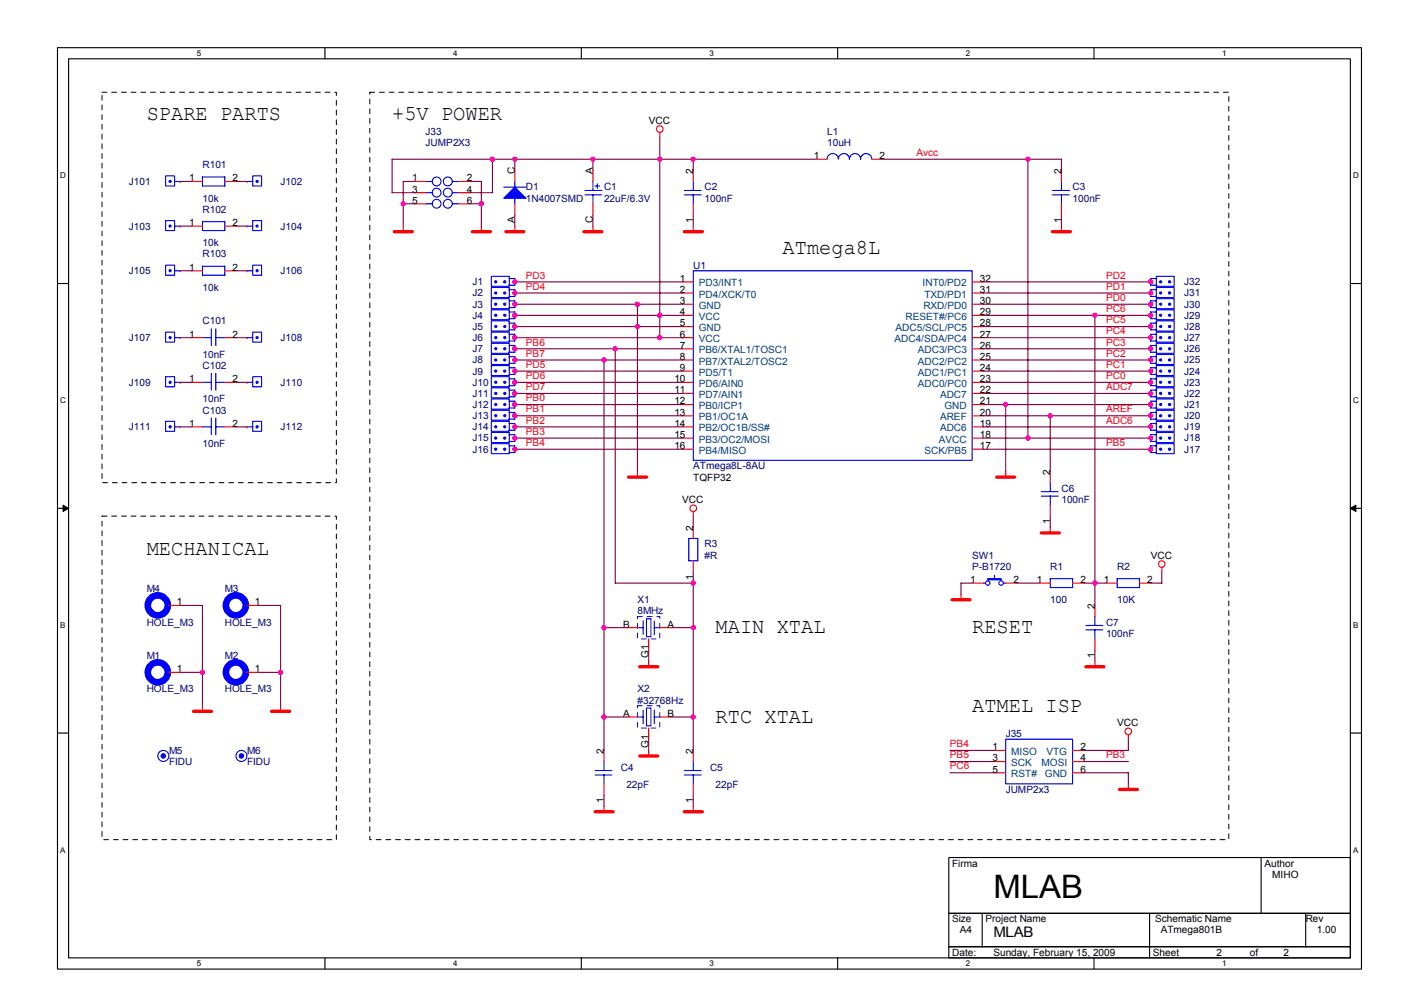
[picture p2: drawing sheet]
<svg xmlns="http://www.w3.org/2000/svg" width="297mm" height="210mm" viewBox="0 0 297 210" stroke-linecap="round" stroke-linejoin="round" font-family="sans-serif">
<path d="M12 10h273.2v193h-273.2zM14.4 12.3h268.5v188.4h-268.5z" fill="none" stroke="#000" stroke-width=".23"/>
<g fill="#fff">
<path d="M41.2 10.2h.9v1.9h-.9z"/>
<path d="M41.2 200.9h.9v1.9h-.9z"/>
</g>
<path d="M68.1 10v2.3M68.1 200.7v2.3" fill="none" stroke="#000" stroke-width=".23"/>
<g fill="#fff">
<path d="M94.9 10.2h.9v1.9h-.9z"/>
<path d="M94.9 200.9h.9v1.9h-.9z"/>
</g>
<path d="M121.8 10v2.3M121.8 200.7v2.3" fill="none" stroke="#000" stroke-width=".23"/>
<g fill="#fff">
<path d="M148.6 10.2h.9v1.9h-.9z"/>
<path d="M148.6 200.9h.9v1.9h-.9z"/>
</g>
<path d="M175.5 10v2.3M175.5 200.7v2.3" fill="none" stroke="#000" stroke-width=".23"/>
<g fill="#fff">
<path d="M202.3 10.2h.9v1.9h-.9z"/>
<path d="M202.3 200.9h.9v1.9h-.9z"/>
</g>
<path d="M229.2 10v2.3M229.2 200.7v2.3" fill="none" stroke="#000" stroke-width=".23"/>
<g fill="#fff">
<path d="M256 10.2h.9v1.9h-.9z"/>
<path d="M256 200.9h.9v1.9h-.9z"/>
<path d="M12.6 35.9h1.2v1.8h-1.2z"/>
<path d="M283.5 35.9h1.2v1.8h-1.2z"/>
<path d="M12.6 82.9h1.2v1.9h-1.2z"/>
<path d="M283.5 82.9h1.2v1.9h-1.2z"/>
</g>
<path d="M12 59.4h2.4M282.9 59.4h2.3" fill="none" stroke="#000" stroke-width=".23"/>
<g fill="#fff">
<path d="M12.6 130h1.2v1.9h-1.2z"/>
<path d="M283.5 130h1.1v1.9h-1.1z"/>
</g>
<path d="M12 106.5h2.4M282.9 106.5h2.3" fill="none" stroke="#000" stroke-width=".23"/>
<path d="M13.2 105.8l1.2 .7-1.2 .6zM282.9 106.5l1.1-.7v1.3z" fill="#000" stroke="#000" stroke-width=".21"/>
<g fill="#fff">
<path d="M12.6 177.1h1.2v1.9h-1.2z"/>
<path d="M283.4 177.1h1.2v1.9h-1.2z"/>
</g>
<path d="M12 153.6h2.4M282.9 153.6h2.3M198.8 179.6h84.1v11.7h-84.1zM264.2 179.6v11.7M198.8 191.3h84.1v7h-84.1zM198.8 198.3h84.1v2.4h-84.1zM205.8 191.3v7.1M240.8 191.3v9.4M273.5 191.3v7.1" fill="none" stroke="#000" stroke-width=".23"/>
<path d="M21.4 19.3h49.1v81.8h-49.1v-81.8M77.5 19.3h179.9v156.6h-179.9v-156.6M21.4 108.1h49.1v67.8h-49.1v-67.8" fill="none" stroke="#000" stroke-width=".21" stroke-dasharray="1 1 1 1 1 1 1 1"/>
<g fill="none" stroke="#f00" stroke-width=".23">
<path d="M37.7 38h.1M40.1 38h2.3M47.1 38h2.3M51.7 38h.1M86.8 38h2.4M96.2 38h2.3M107.8 35.7v2.3M124.2 35.7v2.3M138.2 27.7v1M145.2 35.7v2.3M170.9 33.4h2.4M182.6 33.4h2.4"/>
<path d="M222.4 35.7v2.3M37.7 47.4h.1M37.7 56.7h.1M40.1 47.4h2.3M40.1 56.7h2.3M47.1 47.4h2.3M47.1 56.7h2.3M51.7 47.4h.1M51.7 56.7h.1M84.5 47.4v1.2M86.8 40.4h2.4M86.8 42.7h2.4"/>
<path d="M96.2 40.4h2.3M96.2 42.7h2.3M100.8 47.4v1.2M107.8 59.1h.1M107.8 42.7v2.3M107.8 47.4v1.2M124.2 42.7v2.3M124.2 47.4v1.2M142.9 59.1h2.3M145.2 42.7v2.3M145.2 47.4v1.2M203.6 59.1h2.4"/>
<path d="M222.4 42.7v2.3M222.4 47.4v1.2M241 59.1h.1M37.7 70.7h.1M40.1 70.7h2.3M47.1 70.7h2.3M51.7 70.7h.1M107.8 61.4h.1M107.8 63.7h.1M107.8 66.1h.1M107.8 68.4h.1M107.8 70.7h.1"/>
<path d="M107.8 73.1h.1M107.8 75.4h.1M107.8 77.7h.1M142.9 66.1h2.3M142.9 63.7h2.3M142.9 61.4h2.3M142.9 68.4h2.3M142.9 73.1h2.3M142.9 75.4h2.3M142.9 77.7h2.3M142.9 70.7h2.3M203.6 66.1h2.4"/>
<path d="M203.6 63.7h2.4M203.6 61.4h2.4M203.6 68.4h2.4M203.6 73.1h2.4M203.6 75.4h2.4M203.6 77.7h2.4M203.6 70.7h2.4M241 77.7h.1M241 75.4h.1M241 73.1h.1M241 70.7h.1M241 68.4h.1"/>
<path d="M241 66.1h.1M241 63.7h.1M241 61.4h.1M37.7 80.1h.1M37.7 89.4h.1M40.1 80.1h2.3M40.1 89.4h2.3M47.1 80.1h2.3M47.1 89.4h2.3M51.7 80.1h.1M51.7 89.4h.1M107.8 80.1h.1"/>
<path d="M107.8 82.4h.1M107.8 84.8h.1M107.8 87.1h.1M107.8 89.4h.1M107.8 91.8h.1M107.8 94.1h.1M133.5 98.8v1.2M142.9 80.1h2.3M142.9 82.4h2.3M142.9 84.8h2.3M142.9 87.1h2.3M142.9 89.4h2.3"/>
<path d="M142.9 91.8h2.3M142.9 94.1h2.3M203.6 80.1h2.4M203.6 82.4h2.4M203.6 84.8h2.4M203.6 87.1h2.4M203.6 89.4h2.4M203.6 91.8h2.4M203.6 94.1h2.4M210.7 98.8v1.2M220 98.8v2.3M241 94.1h.1"/>
<path d="M241 91.8h.1M241 89.4h.1M241 87.1h.1M241 84.8h.1M241 82.4h.1M241 80.1h.1M145.2 107.2v.9M145.2 110.5v2.3M145.2 117.5v2.3M220 105.8v2.3M220 110.5v1.2M243.4 118.9v.9"/>
<path d="M35.4 126.8h2.3M51.7 126.8h2.4M131.2 131.5h2.3M135.9 133.8v2.4M135.9 138.5v1.2M138.2 131.5h2.4M201.3 124.5v1.2M203.6 122.2h2.4M210.7 122.2h2.3M217.7 122.2h2.3M224.7 122.2h2.3M229.4 126.8v2.4"/>
<path d="M229.4 133.8v2.4M229.4 138.5v1.2M231.7 122.2h2.3M238.7 122.2h2.3M35.4 140.8h2.3M42.4 147.8v1.2M51.7 140.8h2.4M58.8 147.8v1.2M126.5 157.2v2.3M131.2 150.2h2.3M135.9 152.5v2.4M135.9 157.2v1.2"/>
<path d="M138.2 150.2h2.4M145.2 157.2v2.3M208.3 157.2h2.4M208.3 159.5h2.4M224.7 157.2h2.3M224.7 159.5h2.3M236.4 153.9v1M126.5 164.2v2.3M126.5 168.9v1.2M145.2 164.2v2.3M145.2 168.9v1.2M208.3 161.9h2.4"/>
<path d="M224.7 161.9h2.3M236.4 164.2v1.2"/>
<circle cx="138.2" cy="27" r=".69"/>
<circle cx="145.2" cy="106.5" r=".7"/>
<circle cx="243.4" cy="118.2" r=".69"/>
<circle cx="236.4" cy="153.2" r=".69"/>
</g>
<g fill="none" stroke="#f00" stroke-width=".7">
<path d="M82.6 48.5h3.8M99 48.5h3.7M106 48.5h3.7M122.3 48.5h3.8M143.4 48.5h3.7M220.5 48.5h3.7M131.7 99.9h3.7M208.8 99.9h3.8M218.1 111.6h3.8M134 139.7h3.8M199.4 125.6h3.8M227.5 139.7h3.7"/>
<path d="M40.5 149h3.8M56.9 149h3.8M134 158.4h3.8M124.7 170.1h3.7M143.4 170.1h3.7M234.5 165.4h3.7"/>
</g>
<g fill="none" stroke="#00f" stroke-width=".23">
<path d="M34.7 36.9h1.9v2.1h-1.9zM36.6 38h1.1M47.1 39v-1.9h-4.7v1.9h4.7M51.7 38h1.3M52.9 36.9h1.9v2.1h-1.9zM89.1 38h1.4M94.7 38h1.5M105.5 39.2h4.7M107.8 38v1.2M122.6 39.9h3.5M124.2 38v1.9M124.6 39h1"/>
<path d="M125.1 38.5v1M143.4 39.9h3.5M145.2 38v1.9M173.3 33.3a1.17 1.17 0 0 1 1.1-1.1 1.17 1.17 0 0 1 1.2 1.1 1.16 1.16 0 0 1 1.2-1.1 1.16 1.16 0 0 1 1.1 1.1 1.16 1.16 0 0 1 1.2-1.1 1.16 1.16 0 0 1 1.2 1.1 1.17 1.17 0 0 1 1.1-1.1 1.17 1.17 0 0 1 1.2 1.1M220.5 39.9h3.5M222.4 38v1.9M34.7 46.2h1.9v2.1h-1.9zM34.7 55.5h1.9v2.2h-1.9zM36.6 47.4h1.1M36.6 56.7h1.1M42.4 46.4h4.7M42.4 46.4v1.9h4.7"/>
<path d="M47.1 57.7v-1.9h-4.7v1.9h4.7M47.1 46.4v1.9M51.7 47.4h1.3M51.7 56.7h1.3M52.9 46.2h1.9v2.1h-1.9zM52.9 55.5h1.9v2.2h-1.9zM89.1 40.4h1.4M89.1 42.7h1.4M94.7 40.4h1.5M94.7 42.7h1.5M102.9 57.9h3.8v2.1h-3.8zM106.7 58.4l1.1-.1v1.5h-1.1"/>
<path d="M107.8 41.5v1.2M122.6 40.8h3.5M124.2 40.8v1.9M143.4 40.8h3.5M145.2 56.7h58.4v39.7h-58.4zM145.2 40.8v1.9M220.5 40.8h3.5M222.4 40.8v1.9M242.2 57.9h3.8v2.1h-3.8zM242.2 58.4l-1.2-.1v1.5h1.2M34.7 69.6h1.9v2.1h-1.9zM34.7 78.9h1.9v2.1h-1.9z"/>
<path d="M36.6 70.7h1.1M42.4 70.7h1.9M44.3 68.9v3.5M44.3 78.2v3.5M45.2 70.7h1.9M45.2 68.9v3.5M45.2 78.2v3.5M51.7 70.7h1.3M52.9 69.6h1.9v2.1h-1.9zM52.9 78.9h1.9v2.1h-1.9zM102.9 60.2h3.8v2.1h-3.8zM102.9 62.6h3.8v2.1h-3.8z"/>
<path d="M102.9 64.9h3.8v2.1h-3.8zM102.9 67.2h3.8v2.1h-3.8zM102.9 69.6h3.8v2.1h-3.8zM102.9 71.9h3.8v2.1h-3.8zM102.9 74.3h3.8v2h-3.8zM102.9 76.6h3.8v2.1h-3.8zM102.9 78.9h3.8v2.1h-3.8zM106.7 65.4l1.1-.1v1.5h-1.1M106.7 70h1.1v1.4h-1.1M106.7 77h1.1v1.4h-1.1M106.7 60.7h1.1M106.7 63h1.1"/>
<path d="M106.7 67.7h1.1M106.7 72.4h1.1M106.7 74.7h1.1M106.7 79.4h1.1M107.8 60.7v1.4h-1.1M107.8 63v1.4h-1.1M107.8 67.7v1.4h-1.1M107.8 72.3v1.5h-1.1M107.8 74.7v1.4h-1.1M107.8 79.4v1.4h-1.1M241 60.7h1.2M241 60.7v1.4h1.2"/>
<path d="M241 63h1.2M241 63v1.4h1.2M241 67.7h1.2M241 67.7v1.4h1.2M241 72.4h1.2M241 72.3v1.5h1.2M241 74.7h1.2M241 74.7v1.4h1.2M241 79.4h1.2M241 79.4v1.4h1.2M242.2 78.9h3.8v2.1h-3.8zM242.2 76.6h3.8v2.1h-3.8z"/>
<path d="M242.2 74.3h3.8v2h-3.8zM242.2 71.9h3.8v2.1h-3.8zM242.2 69.6h3.8v2.1h-3.8zM242.2 67.2h3.8v2.1h-3.8zM242.2 64.9h3.8v2.1h-3.8zM242.2 62.6h3.8v2.1h-3.8zM242.2 60.2h3.8v2.1h-3.8zM242.2 65.4h-1.2v1.4h1.2M242.2 70h-1.2v1.4h1.2M242.2 77h-1.2v1.4h1.2M34.7 88.3h1.9v2.1h-1.9zM36.6 80.1h1.1"/>
<path d="M36.6 89.4h1.1M42.4 80.1h1.9M42.4 89.4h1.9M44.3 87.6v3.5M45.2 80.1h1.9M45.2 89.4h1.9M45.2 87.6v3.5M51.7 80.1h1.3M51.7 89.4h1.3M52.9 88.3h1.9v2.1h-1.9zM102.9 81.3h3.8v2.1h-3.8zM102.9 83.6h3.8v2.1h-3.8z"/>
<path d="M102.9 85.9h3.8v2.1h-3.8zM102.9 88.3h3.8v2.1h-3.8zM102.9 90.6h3.8v2.1h-3.8zM102.9 92.9h3.8v2.1h-3.8zM106.7 84.1l1.1-.1v1.5h-1.1M106.7 88.7h1.1v1.4h-1.1M106.7 81.7h1.1M106.7 86.4h1.1M106.7 91.1h1.1M106.7 93.4h1.1M107.8 81.7v1.4h-1.1M107.8 86.4v1.4h-1.1"/>
<path d="M107.8 91v1.5h-1.1M107.8 93.4v1.4h-1.1M241 81.7h1.2M241 81.7v1.4h1.2M241 86.4h1.2M241 86.4v1.4h1.2M241 91.1h1.2M241 91v1.5h1.2M241 93.4h1.2M241 93.4v1.4h1.2M242.2 92.9h3.8v2.1h-3.8zM242.2 90.6h3.8v2.1h-3.8z"/>
<path d="M242.2 88.3h3.8v2.1h-3.8zM242.2 85.9h3.8v2.1h-3.8zM242.2 83.6h3.8v2.1h-3.8zM242.2 81.3h3.8v2.1h-3.8zM242.2 84.1h-1.2v1.4h1.2M242.2 88.7h-1.2v1.4h1.2M146.2 112.8v4.7h-1.9M146.2 112.8h-1.9v4.7M218.1 103.9h3.6M218.1 103h3.6M220 101.1v1.9M220 103.9v1.9"/>
<path d="M35.2 126.8h.2M51.5 126.8h.2M133.5 131.5h1.2M134.7 130.1v2.8M135.4 129.6h1v3.8h-1zM137.1 131.5h1.1M137.1 130.1v2.8M206 122.2h.5M208.3 120.5v.7M210.2 122.2h.5M220 121.2h4.7M220 121.2v1.9h4.7"/>
<path d="M224.7 121.2v1.9M227.5 132h3.5M227.5 131h3.5M229.4 129.1v1.9M229.4 131.9v1.9M234 121.2h4.7M234 121.2v1.9h4.7v-1.9M35.2 140.8h.2M51.5 140.8h.2M126.5 159.5v1.9M133.5 150.2h1.2M134.7 148.8v2.8"/>
<path d="M135.4 148.3h1v3.8h-1zM137.1 148.8v2.8M137.1 150.2h1.1M145.2 159.5v1.9M210.7 154.9h14v9.3h-14zM124.7 162.3h3.5M124.7 161.4h3.5M126.5 162.3v1.9M143.4 162.3h3.5M143.4 161.4h3.5M145.2 162.3v1.9"/>
<circle cx="91.5" cy="38" r=".93"/>
<circle cx="93.8" cy="38" r=".93"/>
<circle cx="91.5" cy="42.7" r=".92"/>
<circle cx="91.5" cy="40.4" r=".92"/>
<circle cx="93.8" cy="42.7" r=".93"/>
<circle cx="93.8" cy="40.4" r=".93"/>
<circle cx="206.9" cy="122.1" r=".46"/>
<circle cx="209.7" cy="122.1" r=".46"/>
<circle cx="34.2" cy="158.4" r="1.16"/>
<circle cx="50.6" cy="158.4" r="1.15"/>
</g>
<g fill="#00f" stroke="#00f" stroke-width=".23">
<path d="M206.9 121.2h2.8v.3h-2.8z" fill-rule="evenodd"/>
<path d="M105.5 41.5l2.3-2.3 2.4 2.3z" fill-rule="evenodd"/>
<path d="M244.8 93.9h.4v.3h-.4z" fill-rule="evenodd"/>
<path d="M244.8 91.6h.4v.3h-.4z" fill-rule="evenodd"/>
<path d="M244.8 89.3h.4v.3h-.4z" fill-rule="evenodd"/>
<path d="M244.8 86.9h.4v.3h-.4z" fill-rule="evenodd"/>
<path d="M244.8 84.6h.4v.3h-.4z" fill-rule="evenodd"/>
<path d="M244.8 82.2h.4v.4h-.4z" fill-rule="evenodd"/>
<path d="M244.8 79.9h.4v.3h-.4z" fill-rule="evenodd"/>
<path d="M244.8 77.6h.4v.3h-.4z" fill-rule="evenodd"/>
<path d="M244.8 75.2h.4v.4h-.4z" fill-rule="evenodd"/>
<path d="M244.8 72.9h.4v.3h-.4z" fill-rule="evenodd"/>
<path d="M244.8 70.6h.4v.3h-.4z" fill-rule="evenodd"/>
<path d="M244.8 68.2h.4v.4h-.4z" fill-rule="evenodd"/>
<path d="M244.8 65.9h.4v.3h-.4z" fill-rule="evenodd"/>
<path d="M244.8 63.6h.4v.3h-.4z" fill-rule="evenodd"/>
<path d="M244.8 61.2h.4v.3h-.4z" fill-rule="evenodd"/>
<path d="M244.8 58.9h.4v.3h-.4z" fill-rule="evenodd"/>
<circle cx="35.6" cy="47.4" r=".22"/>
<circle cx="105.7" cy="61.4" r=".22"/>
<circle cx="103.9" cy="61.4" r=".22"/>
<circle cx="35.6" cy="56.7" r=".22"/>
<circle cx="105.7" cy="63.7" r=".22"/>
<circle cx="103.9" cy="63.7" r=".22"/>
<circle cx="53.9" cy="70.7" r=".22"/>
<circle cx="53.9" cy="80.1" r=".22"/>
<circle cx="105.7" cy="66.1" r=".22"/>
<circle cx="103.9" cy="66.1" r=".22"/>
<circle cx="53.9" cy="89.4" r=".22"/>
<circle cx="105.7" cy="68.4" r=".22"/>
<circle cx="103.9" cy="68.4" r=".22"/>
<circle cx="35.6" cy="70.7" r=".22"/>
<circle cx="105.7" cy="70.7" r=".22"/>
<circle cx="103.9" cy="70.7" r=".22"/>
<circle cx="35.6" cy="80.1" r=".22"/>
<circle cx="105.7" cy="73.1" r=".22"/>
<circle cx="103.9" cy="73.1" r=".22"/>
<circle cx="35.6" cy="89.4" r=".22"/>
<circle cx="105.7" cy="75.4" r=".22"/>
<circle cx="103.9" cy="75.4" r=".22"/>
<circle cx="105.7" cy="77.7" r=".22"/>
<circle cx="103.9" cy="77.7" r=".22"/>
<circle cx="105.7" cy="80.1" r=".22"/>
<circle cx="103.9" cy="80.1" r=".22"/>
<circle cx="105.7" cy="82.4" r=".22"/>
<circle cx="103.9" cy="82.4" r=".22"/>
<circle cx="105.7" cy="84.7" r=".22"/>
<circle cx="103.9" cy="84.7" r=".22"/>
<circle cx="105.7" cy="87.1" r=".22"/>
<circle cx="103.9" cy="87.1" r=".22"/>
<circle cx="105.7" cy="89.4" r=".22"/>
<circle cx="103.9" cy="89.4" r=".22"/>
<circle cx="105.7" cy="91.8" r=".22"/>
<circle cx="103.9" cy="91.8" r=".22"/>
<circle cx="105.7" cy="94.1" r=".22"/>
<circle cx="103.9" cy="94.1" r=".22"/>
<circle cx="243.1" cy="94.1" r=".22"/>
<circle cx="243.1" cy="91.8" r=".22"/>
<circle cx="243.1" cy="89.4" r=".22"/>
<circle cx="243.1" cy="87.1" r=".22"/>
<circle cx="243.1" cy="84.7" r=".22"/>
<circle cx="243.1" cy="82.4" r=".22"/>
<circle cx="243.1" cy="80.1" r=".22"/>
<circle cx="243.1" cy="77.7" r=".22"/>
<circle cx="243.1" cy="75.4" r=".22"/>
<circle cx="34.2" cy="158.4" r=".46"/>
<circle cx="50.6" cy="158.4" r=".46"/>
<circle cx="243.1" cy="73.1" r=".22"/>
<circle cx="243.1" cy="70.7" r=".22"/>
<circle cx="243.1" cy="68.4" r=".22"/>
<circle cx="243.1" cy="66.1" r=".22"/>
<circle cx="243.1" cy="63.7" r=".22"/>
<circle cx="243.1" cy="61.4" r=".22"/>
<circle cx="243.1" cy="59" r=".22"/>
<circle cx="53.9" cy="38" r=".22"/>
<circle cx="53.9" cy="47.4" r=".22"/>
<circle cx="53.9" cy="56.7" r=".22"/>
<circle cx="105.7" cy="59" r=".22"/>
<circle cx="103.9" cy="59" r=".22"/>
<circle cx="35.6" cy="38" r=".22"/>
</g>
<path d="M133.5 129.2h4.7v4.6h-4.7v-4.6M133.5 147.8h4.7v4.7h-4.7v-4.7" fill="none" stroke="#00f" stroke-width=".21" stroke-dasharray="1 1 1 1 1 1 1 1"/>
<g fill="none" stroke="#00f" stroke-width="1.4">
<circle cx="33.1" cy="126.8" r="2.1"/>
<circle cx="49.4" cy="126.8" r="2.09"/>
<circle cx="33.1" cy="140.8" r="2.09"/>
<circle cx="49.4" cy="140.8" r="2.09"/>
</g>
<g fill="none" stroke="#800040" stroke-width=".23">
<path d="M37.7 38h2.4M49.4 38h2.4M86.8 38h-2.3v9.4M98.5 38h2.4M100.8 38v9.4M103.2 33.4v7h-4.7M107.8 33.4v2.3M124.2 33.4v2.3M138.2 28.7v42.1M145.2 33.4v2.3M171 33.4h-88.9v7h4.7M185 33.4h37.4v2.3"/>
<path d="M215.3 33.4v58.4M37.7 47.4h2.4M37.7 56.7h2.4M49.4 47.4h2.4M49.4 56.7h2.4M84.5 42.7h2.3M98.5 42.7h2.4M107.8 59.1h35.1M107.8 45v2.4M124.2 45v2.4M145.2 45v2.4M206 59.1h35.1"/>
<path d="M222.4 45v2.4M37.7 70.7h2.4M49.4 70.7h2.4M107.8 63.7h35.1M107.8 68.4h35.1M107.8 66.1h35.1M107.8 70.7h35.1M107.8 61.4h35.1M107.8 75.4h35.1M107.8 77.7h35.1M107.8 73.1h35.1M126.5 75.4v81.8"/>
<path d="M128.9 73.1v49.1h16.3M133.5 63.7v35.1M206 63.7h35.1M206 68.4h35.1M206 66.1h35.1M206 70.7h35.1M206 61.4h35.1M206 75.4h35.1M206 77.7h35.1M206 73.1h35.1M229.4 66.1v60.8M37.7 80.1h2.4"/>
<path d="M37.7 89.4h2.4M49.4 80.1h2.4M49.4 89.4h2.4M107.8 84.8h35.1M107.8 80.1h35.1M107.8 82.4h35.1M107.8 87.1h35.1M107.8 89.4h35.1M107.8 91.8h35.1M107.8 94.1h35.1M206 84.8h35.1M206 80.1h35.1"/>
<path d="M206 82.4h35.1M206 87.1h35.1M206 89.4h35.1M206 91.8h35.1M206 94.1h35.1M210.7 84.8v14M220 87.1v11.7M145.2 108.1v2.4M145.2 119.8v37.4M220 108.1v2.4M243.4 119.8v2.4M37.7 126.8h4.7v21.1"/>
<path d="M54.1 126.8h4.7M58.8 126.8v21.1M126.5 131.5h4.7M135.9 136.2v2.3M140.6 131.5h4.6M203.7 122.2h-2.4v2.3M213 122.2h4.7M227 122.2h4.7M229.4 136.2v2.3M241 122.2h2.4M37.7 140.8h4.7M54.1 140.8h4.7"/>
<path d="M126.5 150.2h4.7M135.9 154.9v2.3M140.6 150.2h4.6M199 157.2h9.3M199 159.5h9.3M227 157.2h9.4M227 159.5h9.4M236.4 154.9v2.3M126.5 166.5v2.4M145.2 166.5v2.4M199 161.9h9.3M227 161.9h9.4"/>
<path d="M236.4 161.9v2.3"/>
</g>
<g fill="#f0f" stroke="#f0f" stroke-width=".23">
<circle cx="133.5" cy="68.4" r=".46"/>
<circle cx="138.2" cy="33.3" r=".46"/>
<circle cx="138.2" cy="66" r=".46"/>
<circle cx="210.7" cy="84.7" r=".46"/>
<circle cx="107.8" cy="59" r=".46"/>
<circle cx="107.8" cy="61.4" r=".46"/>
<circle cx="107.8" cy="75.4" r=".46"/>
<circle cx="107.8" cy="77.7" r=".46"/>
<circle cx="107.8" cy="80.1" r=".46"/>
<circle cx="107.8" cy="82.4" r=".46"/>
<circle cx="107.8" cy="84.7" r=".46"/>
<circle cx="107.8" cy="87.1" r=".46"/>
<circle cx="107.8" cy="89.4" r=".46"/>
<circle cx="107.8" cy="91.8" r=".46"/>
<circle cx="107.8" cy="94.1" r=".46"/>
<circle cx="241" cy="59" r=".46"/>
<circle cx="241" cy="61.4" r=".46"/>
<circle cx="241" cy="63.7" r=".46"/>
<circle cx="241" cy="68.4" r=".46"/>
<circle cx="241" cy="70.7" r=".46"/>
<circle cx="241" cy="73.1" r=".46"/>
<circle cx="241" cy="75.4" r=".46"/>
<circle cx="241" cy="77.7" r=".46"/>
<circle cx="241" cy="80.1" r=".46"/>
<circle cx="241" cy="82.4" r=".46"/>
<circle cx="220" cy="87.1" r=".46"/>
<circle cx="241" cy="89.4" r=".46"/>
<circle cx="215.3" cy="91.8" r=".46"/>
<circle cx="241" cy="94.1" r=".46"/>
<circle cx="241" cy="84.7" r=".46"/>
<circle cx="107.8" cy="70.7" r=".46"/>
<circle cx="138.2" cy="70.7" r=".46"/>
<circle cx="107.8" cy="68.4" r=".46"/>
<circle cx="107.8" cy="66" r=".46"/>
<circle cx="107.8" cy="63.7" r=".46"/>
<circle cx="133.5" cy="63.7" r=".46"/>
<circle cx="241" cy="91.8" r=".46"/>
<circle cx="241" cy="87.1" r=".46"/>
<circle cx="215.3" cy="33.3" r=".46"/>
<circle cx="145.2" cy="33.3" r=".46"/>
<circle cx="126.5" cy="131.5" r=".46"/>
<circle cx="126.5" cy="150.2" r=".46"/>
<circle cx="145.2" cy="131.5" r=".46"/>
<circle cx="145.2" cy="150.2" r=".46"/>
<circle cx="145.2" cy="122.1" r=".46"/>
<circle cx="128.9" cy="73.1" r=".46"/>
<circle cx="107.8" cy="73.1" r=".46"/>
<circle cx="126.5" cy="75.4" r=".46"/>
<circle cx="124.2" cy="33.3" r=".46"/>
<circle cx="103.1" cy="33.3" r=".46"/>
<circle cx="107.8" cy="33.3" r=".46"/>
<circle cx="84.5" cy="42.7" r=".46"/>
<circle cx="100.8" cy="42.7" r=".46"/>
<circle cx="229.3" cy="66" r=".46"/>
<circle cx="229.3" cy="122.1" r=".46"/>
<circle cx="241" cy="66" r=".46"/>
<circle cx="58.8" cy="140.8" r=".46"/>
<circle cx="42.4" cy="140.8" r=".46"/>
</g>
<text font-size="6.8" x="208.1" y="188.1">MLAB</text>
<g font-size="4.4">
<text x="30.7" y="25.2">SPARE PARTS</text>
<text x="82.1" y="25.2">+5V POWER</text>
<text x="163.9" y="53.2">ATmega8L</text>
<text x="30.7" y="116.3">MECHANICAL</text>
<text x="149.9" y="132.7">MAIN XTAL</text>
<text x="203.6" y="132.7">RESET</text>
<text x="203.6" y="149.1">ATMEL ISP</text>
<text x="149.9" y="151.4">RTC XTAL</text>
</g>
<text font-size="3" x="208.1" y="196.4">MLAB</text>
<g font-size="2.1" fill="#000080">
<text x="89.2" y="28.2">J33</text>
<text x="173.3" y="28.2">L1</text>
<text x="42.4" y="35.2">R101</text>
<text x="89.2" y="30.6">JUMP2X3</text>
<text x="173.3" y="30.6">10uH</text>
<text x="27" y="38.7">J101</text>
<text x="58.8" y="38.7">J102</text>
<text x="110.2" y="39.9">D1</text>
<text x="126.5" y="39.9">C1</text>
<text x="147.6" y="39.9">C2</text>
<text x="224.7" y="39.9">C3</text>
<text x="42.4" y="42.2">10k</text>
<text x="42.4" y="44.6">R102</text>
<text x="110.2" y="42.2">1N4007SMD</text>
<text x="126.5" y="42.2">22uF/6.3V</text>
<text x="147.6" y="42.2">100nF</text>
<text x="224.7" y="42.2">100nF</text>
<text x="27" y="48.1">J103</text>
<text x="42.4" y="51.6">10k</text>
<text x="42.4" y="53.9">R103</text>
<text x="58.8" y="48.1">J104</text>
<text x="27" y="57.4">J105</text>
<text x="58.8" y="57.4">J106</text>
<text x="99" y="59.8">J1</text>
<text x="145.2" y="56.3">U1</text>
<text x="248" y="59.8">J32</text>
<text x="42.4" y="60.9">10k</text>
<text x="99" y="62.1">J2</text>
<text x="99" y="64.5">J3</text>
<text x="248" y="64.5">J30</text>
<text x="248" y="62.1">J31</text>
<text x="27" y="71.5">J107</text>
<text x="42.4" y="67.9">C101</text>
<text x="58.8" y="71.5">J108</text>
<text x="99" y="66.8">J4</text>
<text x="99" y="69.1">J5</text>
<text x="99" y="71.5">J6</text>
<text x="248" y="71.5">J27</text>
<text x="248" y="69.1">J28</text>
<text x="248" y="66.8">J29</text>
<text x="42.4" y="75">10nF</text>
<text x="42.4" y="77.3">C102</text>
<text x="99" y="73.8">J7</text>
<text x="99" y="76.1">J8</text>
<text x="248" y="76.1">J25</text>
<text x="248" y="73.8">J26</text>
<text x="27" y="80.8">J109</text>
<text x="58.8" y="80.8">J110</text>
<text x="99" y="78.5">J9</text>
<text x="99" y="80.8">J10</text>
<text x="99" y="83.1">J11</text>
<text x="248" y="83.1">J22</text>
<text x="248" y="80.8">J23</text>
<text x="248" y="78.5">J24</text>
<text x="42.4" y="84.3">10nF</text>
<text x="42.4" y="86.6">C103</text>
<text x="99" y="85.5">J12</text>
<text x="99" y="87.8">J13</text>
<text x="248" y="87.8">J20</text>
<text x="248" y="85.5">J21</text>
<text x="27" y="90.1">J111</text>
<text x="42.4" y="93.7">10nF</text>
<text x="58.8" y="90.1">J112</text>
<text x="99" y="90.1">J14</text>
<text x="99" y="92.5">J15</text>
<text x="99" y="94.8">J16</text>
<text x="248" y="94.8">J17</text>
<text x="248" y="92.5">J18</text>
<text x="248" y="90.1">J19</text>
<text x="145.2" y="98.3">ATmega8L-8AU</text>
<text x="222.4" y="103">C6</text>
<text x="222.4" y="105.3">100nF</text>
<text x="147.6" y="114.7">R3</text>
<text x="147.6" y="117">#R</text>
<text x="203.6" y="117">SW1</text>
<text x="203.6" y="119.4">P-B1720</text>
<text x="220" y="119.4">R1</text>
<text x="234" y="119.4">R2</text>
<text x="30.7" y="124">M4</text>
<text x="47.1" y="124">M3</text>
<text x="30.7" y="131">HOLE_M3</text>
<text x="47.1" y="131">HOLE_M3</text>
<text x="133.5" y="126.4">X1</text>
<text x="133.5" y="128.7">8MHz</text>
<text x="220" y="126.4">100</text>
<text x="231.7" y="131">C7</text>
<text x="234" y="126.4">10K</text>
<text x="231.7" y="133.4">100nF</text>
<text x="30.7" y="138">M1</text>
<text x="47.1" y="138">M2</text>
<text x="30.7" y="145.1">HOLE_M3</text>
<text x="47.1" y="145.1">HOLE_M3</text>
<text x="133.5" y="145.1">X2</text>
<text x="133.5" y="147.4">#32768Hz</text>
<text x="210.7" y="154.4">J35</text>
<text x="35.4" y="157.9">M5</text>
<text x="35.4" y="160.3">FIDU</text>
<text x="51.7" y="157.9">M6</text>
<text x="51.7" y="160.3">FIDU</text>
<text x="130" y="161.4">C4</text>
<text x="148.7" y="161.4">C5</text>
<text x="131.2" y="165.2">22pF</text>
<text x="149.9" y="165.2">22pF</text>
<text x="210.7" y="166.1">JUMP2x3</text>
</g>
<g font-size="2.1">
<text x="135.9" y="25.9">VCC</text>
<text x="170.5" y="33.3">1</text>
<text x="184.3" y="33.3">2</text>
<text x="39.6" y="38">1</text>
<text x="48.7" y="38">2</text>
<text x="86.4" y="38">1</text>
<text x="86.4" y="40.3">3</text>
<text x="97.8" y="38">2</text>
<text x="97.8" y="40.3">4</text>
<text x="107.8" y="36.4" transform="rotate(-90 107.8 36.4)">C</text>
<text x="124.2" y="36.4" transform="rotate(-90 124.2 36.4)">A</text>
<text x="145.2" y="36.4" transform="rotate(-90 145.2 36.4)">2</text>
<text x="222.3" y="36.4" transform="rotate(-90 222.3 36.4)">2</text>
<text x="39.6" y="47.3">1</text>
<text x="48.7" y="47.3">2</text>
<text x="86.4" y="42.7">5</text>
<text x="97.8" y="42.7">6</text>
<text x="107.8" y="46.8" transform="rotate(-90 107.8 46.8)">A</text>
<text x="124.2" y="46.8" transform="rotate(-90 124.2 46.8)">C</text>
<text x="145.2" y="46.8" transform="rotate(-90 145.2 46.8)">1</text>
<text x="222.3" y="46.8" transform="rotate(-90 222.3 46.8)">1</text>
<text x="39.6" y="56.7">1</text>
<text x="48.7" y="56.7">2</text>
<text x="142.4" y="59">1</text>
<text x="205.3" y="59">32</text>
<text x="142.4" y="61.4">2</text>
<text x="142.4" y="63.7">3</text>
<text x="205.3" y="63.7">30</text>
<text x="205.3" y="61.4">31</text>
<text x="39.6" y="70.7">1</text>
<text x="48.7" y="70.7">2</text>
<text x="142.4" y="66">4</text>
<text x="142.4" y="68.4">5</text>
<text x="142.4" y="70.7">6</text>
<text x="205.3" y="66">29</text>
<text x="205.3" y="70.7">27</text>
<text x="205.3" y="68.4">28</text>
<text x="142.4" y="73">7</text>
<text x="142.4" y="75.4">8</text>
<text x="142.4" y="77.7">9</text>
<text x="205.3" y="77.7">24</text>
<text x="205.3" y="75.4">25</text>
<text x="205.3" y="73">26</text>
<text x="39.6" y="80.1">1</text>
<text x="48.7" y="80.1">2</text>
<text x="141.3" y="80.1">10</text>
<text x="141.3" y="82.4">11</text>
<text x="205.3" y="80.1">23</text>
<text x="205.3" y="82.4">22</text>
<text x="39.6" y="89.4">1</text>
<text x="48.7" y="89.4">2</text>
<text x="141.3" y="84.7">12</text>
<text x="141.3" y="87.1">13</text>
<text x="141.3" y="89.4">14</text>
<text x="205.3" y="87.1">20</text>
<text x="205.3" y="84.7">21</text>
<text x="205.3" y="89.4">19</text>
<text x="141.3" y="91.8">15</text>
<text x="141.3" y="94.1">16</text>
<text x="205.3" y="94.1">17</text>
<text x="205.3" y="91.8">18</text>
<text x="145.2" y="100.7">TQFP32</text>
<text x="220" y="99.5" transform="rotate(-90 220 99.5)">2</text>
<text x="142.9" y="105.3">VCC</text>
<text x="145.2" y="111.2" transform="rotate(-90 145.2 111.2)">2</text>
<text x="220" y="109.9" transform="rotate(-90 220 109.9)">1</text>
<text x="241" y="117">VCC</text>
<text x="145.2" y="121.5" transform="rotate(-90 145.2 121.5)">1</text>
<text x="203.2" y="122.1">1</text>
<text x="212.3" y="122.1">2</text>
<text x="217.2" y="122.1">1</text>
<text x="226.3" y="122.1">2</text>
<text x="231.2" y="122.1">1</text>
<text x="240.3" y="122.1">2</text>
<text x="37" y="126.8">1</text>
<text x="53.4" y="126.8">1</text>
<text x="130.5" y="131.5">B</text>
<text x="139.8" y="131.5">A</text>
<text x="229.3" y="127.5" transform="rotate(-90 229.3 127.5)">2</text>
<text x="135.9" y="137.9" transform="rotate(-90 135.9 137.9)">G1</text>
<text x="229.3" y="137.9" transform="rotate(-90 229.3 137.9)">1</text>
<text x="37" y="140.8">1</text>
<text x="53.4" y="140.8">1</text>
<text x="130.5" y="150.2">A</text>
<text x="139.8" y="150.2">B</text>
<text x="234" y="152.1">VCC</text>
<text x="126.5" y="157.9" transform="rotate(-90 126.5 157.9)">2</text>
<text x="135.9" y="156.6" transform="rotate(-90 135.9 156.6)">G1</text>
<text x="145.2" y="157.9" transform="rotate(-90 145.2 157.9)">2</text>
<text x="207.9" y="157.2">1</text>
<text x="207.9" y="159.5">3</text>
<text x="207.9" y="161.9">5</text>
<text x="226.3" y="157.2">2</text>
<text x="226.3" y="159.5">4</text>
<text x="226.3" y="161.9">6</text>
<text x="126.5" y="168.3" transform="rotate(-90 126.5 168.3)">1</text>
<text x="145.2" y="168.3" transform="rotate(-90 145.2 168.3)">1</text>
<text x="199.5" y="181.5">Firma</text>
<text x="264.9" y="181.5">Author</text>
<text x="266.5" y="183.9">MIHO</text>
<text x="199.5" y="193.2">Size</text>
<text x="201.1" y="195.5">A4</text>
<text x="206.5" y="193.2">Project Name</text>
<text x="242" y="193.2">Schematic Name</text>
<text x="243.1" y="195.5">ATmega801B</text>
<text x="273.5" y="193.2">Rev</text>
<text x="275.9" y="195.5">1.00</text>
<text x="199.5" y="200.2">Date:</text>
<text x="208.1" y="200.2">Sunday, February 15, 2009</text>
<text x="241.5" y="200.2">Sheet</text>
<text x="254.8" y="200.2">2</text>
<text x="261.8" y="200.2">of</text>
<text x="268.9" y="200.2">2</text>
</g>
<g font-size="2.1" fill="#f00">
<text x="192" y="32.7">Avcc</text>
<text x="110.2" y="58.4">PD3</text>
<text x="231.7" y="58.4">PD2</text>
<text x="110.2" y="60.7">PD4</text>
<text x="231.7" y="60.7">PD1</text>
<text x="231.7" y="63">PD0</text>
<text x="231.7" y="65.4">PC6</text>
<text x="231.7" y="67.7">PC5</text>
<text x="231.7" y="70.1">PC4</text>
<text x="110.2" y="74.7">PB7</text>
<text x="110.2" y="77.1">PD5</text>
<text x="110.2" y="72.4">PB6</text>
<text x="231.7" y="72.4">PC3</text>
<text x="231.7" y="74.7">PC2</text>
<text x="231.7" y="77.1">PC1</text>
<text x="110.2" y="79.4">PD6</text>
<text x="110.2" y="81.7">PD7</text>
<text x="231.7" y="79.4">PC0</text>
<text x="231.7" y="81.7">ADC7</text>
<text x="110.2" y="84.1">PB0</text>
<text x="110.2" y="86.4">PB1</text>
<text x="110.2" y="88.8">PB2</text>
<text x="231.7" y="88.8">ADC6</text>
<text x="231.7" y="86.4">AREF</text>
<text x="110.2" y="91.1">PB3</text>
<text x="110.2" y="93.4">PB4</text>
<text x="231.7" y="93.4">PB5</text>
<text x="199" y="156.5">PB4</text>
<text x="199" y="158.9">PB5</text>
<text x="199" y="161.2">PC6</text>
<text x="231.7" y="158.9">PB3</text>
</g>
<g font-size="2.1" fill="#004080">
<text x="146.4" y="60">PD3/INT1</text>
<text x="146.4" y="62.3">PD4/XCK/T0</text>
<text x="146.4" y="64.7">GND</text>
<text x="193.3" y="60">INT0/PD2</text>
<text x="193.4" y="64.7">RXD/PD0</text>
<text x="193.6" y="62.3">TXD/PD1</text>
<text x="146.4" y="67">VCC</text>
<text x="146.4" y="69.4">GND</text>
<text x="146.4" y="71.7">VCC</text>
<text x="187.4" y="71.7">ADC4/SDA/PC4</text>
<text x="187.6" y="69.4">ADC5/SCL/PC5</text>
<text x="189.7" y="67">RESET#/PC6</text>
<text x="146.4" y="74">PB6/XTAL1/TOSC1</text>
<text x="146.4" y="76.4">PB7/XTAL2/TOSC2</text>
<text x="192.3" y="76.4">ADC2/PC2</text>
<text x="192.3" y="74">ADC3/PC3</text>
<text x="146.4" y="78.7">PD5/T1</text>
<text x="146.4" y="81">PD6/AIN0</text>
<text x="146.4" y="83.4">PD7/AIN1</text>
<text x="192.3" y="81">ADC0/PC0</text>
<text x="192.3" y="78.7">ADC1/PC1</text>
<text x="196.9" y="83.4">ADC7</text>
<text x="146.4" y="85.7">PB0/ICP1</text>
<text x="146.4" y="88.1">PB1/OC1A</text>
<text x="196.9" y="88.1">AREF</text>
<text x="197.8" y="85.7">GND</text>
<text x="146.4" y="90.4">PB2/OC1B/SS#</text>
<text x="146.4" y="92.7">PB3/OC2/MOSI</text>
<text x="146.4" y="95.1">PB4/MISO</text>
<text x="193.6" y="95.1">SCK/PB5</text>
<text x="196.7" y="92.7">AVCC</text>
<text x="196.9" y="90.4">ADC6</text>
<text x="211.8" y="158.2">MISO</text>
<text x="211.8" y="160.5">SCK</text>
<text x="218.2" y="160.5">MOSI</text>
<text x="219.2" y="158.2">VTG</text>
<text x="211.8" y="162.8">RST#</text>
<text x="218.9" y="162.8">GND</text>
</g>
<g font-size="1.7">
<text x="41.2" y="11.7">5</text>
<text x="94.9" y="11.7">4</text>
<text x="148.6" y="11.7">3</text>
<text x="202.3" y="11.7">2</text>
<text x="256" y="11.7">1</text>
<text x="12.6" y="37.4">D</text>
<text x="283.5" y="37.4">D</text>
<text x="12.6" y="84.4">C</text>
<text x="283.5" y="84.4">C</text>
<text x="12.6" y="131.5">B</text>
<text x="283.5" y="131.5">B</text>
<text x="12.6" y="178.6">A</text>
<text x="283.5" y="178.6">A</text>
<text x="41.2" y="202.4">5</text>
<text x="94.9" y="202.4">4</text>
<text x="148.6" y="202.4">3</text>
<text x="202.3" y="202.4">2</text>
<text x="256" y="202.4">1</text>
</g>
</svg>
